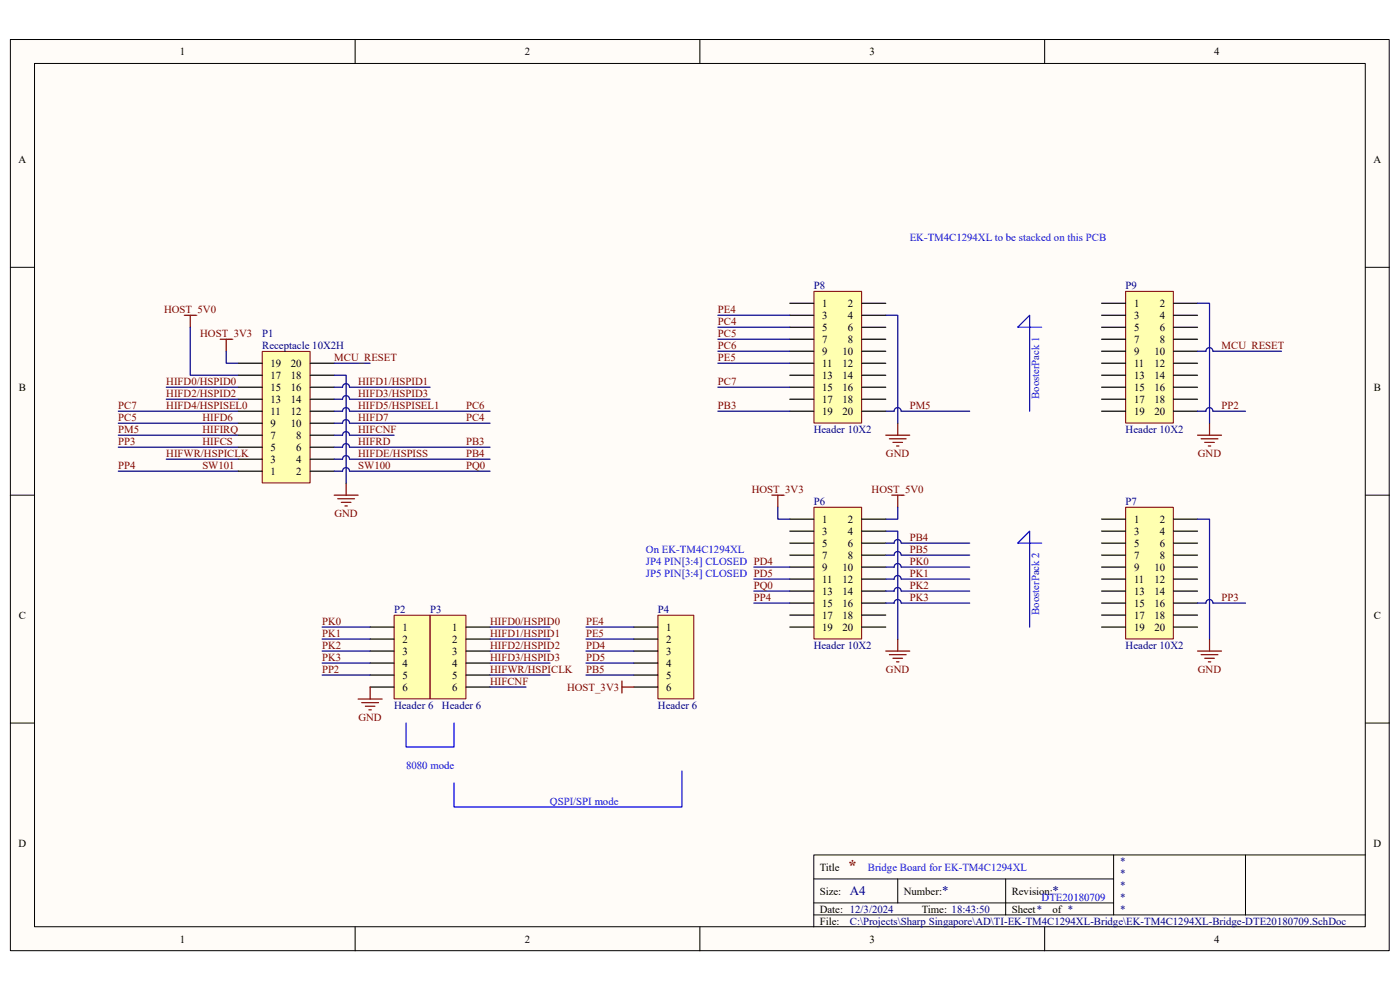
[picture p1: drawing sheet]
<svg xmlns="http://www.w3.org/2000/svg" width="297mm" height="210mm" viewBox="0 0 297 210" stroke-linecap="round" stroke-linejoin="round" font-family="sans-serif">
<path d="M2.2 8.4h292.5v193.3h-292.5z" fill="#fffcf8"/>
<path d="M2.2 8.4h292.5v193.3h-292.5z" fill="none" stroke="#000" stroke-width=".21"/>
<path d="M7.4 13.5h282.2v183.1h-282.2z" fill="#fffcf8"/>
<g fill="none" stroke="#000" stroke-width=".21">
<path d="M7.3 13.5h282.3v183.1h-282.3zM75.3 8.4v5.1M148.5 8.4v5.1M221.6 8.4v5.1M2.2 56.7h5.1M289.7 56.7h5.1M2.2 105h5.1M289.7 105h5.1M2.2 153.4h5.1M289.7 153.4h5.1M75.3 196.6v5.1M148.5 196.6v5.1"/>
<path d="M172.6 186.5h63.6M172.6 194.1h117.1M172.6 191.5h63.6M190.5 186.5v5M213.4 186.5v7.6M221.6 196.6v5.1M236.2 181.4v12.7M264.2 181.4h-91.6v15.2M289.7 181.4h-25.5v12.7"/>
</g>
<path d="M172.7 61.8h10.1v27.9h-10.1z" fill="#ffffb0"/>
<path d="M172.7 61.8h10.1v27.9h-10.1z" fill="none" stroke="#800000" stroke-width=".21"/>
<g fill="none" stroke="#000" stroke-width=".25">
<path d="M167.6 64.3h5M167.6 66.9h5M167.6 69.4h5M167.6 72h5M167.6 74.5h5M167.6 77.1h5M167.6 79.6h5M182.8 64.3h5.1M182.8 66.9h5.1M182.8 69.4h5.1M182.8 72h5.1M182.8 74.5h5.1"/>
<path d="M182.8 77.1h5.1M182.8 79.6h5.1M167.6 82.1h5M167.6 84.7h5M167.6 87.2h5M182.8 82.1h5.1M182.8 84.7h5.1M182.8 87.2h5.1"/>
</g>
<path d="M238.8 61.8h10.1v27.9h-10.1z" fill="#ffffb0"/>
<path d="M238.8 61.8h10.1v27.9h-10.1z" fill="none" stroke="#800000" stroke-width=".21"/>
<g fill="none" stroke="#000" stroke-width=".25">
<path d="M233.7 64.3h5.1M233.7 66.9h5.1M233.7 69.4h5.1M233.7 72h5.1M233.7 74.5h5.1M233.7 77.1h5.1M233.7 79.6h5.1M249 64.3h5.1M249 66.9h5.1M249 69.4h5.1M249 72h5.1M249 74.5h5.1"/>
<path d="M249 77.1h5.1M249 79.6h5.1M233.7 82.1h5.1M233.7 84.7h5.1M233.7 87.2h5.1M249 82.1h5.1M249 84.7h5.1M249 87.2h5.1"/>
</g>
<path d="M172.7 107.7h10.1v27.9h-10.1z" fill="#ffffb0"/>
<path d="M172.7 107.6h10.1v28h-10.1z" fill="none" stroke="#800000" stroke-width=".21"/>
<g fill="none" stroke="#000" stroke-width=".25">
<path d="M167.6 110.1h5M167.6 112.7h5M167.6 115.2h5M167.6 117.8h5M182.8 110.1h5.1M182.8 112.7h5.1M182.8 115.2h5.1M182.8 117.8h5.1M167.6 120.3h5M167.6 122.9h5M167.6 125.4h5M167.6 127.9h5"/>
<path d="M167.6 130.5h5M167.6 133h5M182.8 120.3h5.1M182.8 122.9h5.1M182.8 125.4h5.1M182.8 127.9h5.1M182.8 130.5h5.1M182.8 133h5.1"/>
</g>
<path d="M238.8 107.7h10.1v27.9h-10.1z" fill="#ffffb0"/>
<path d="M238.8 107.6h10.1v28h-10.1z" fill="none" stroke="#800000" stroke-width=".21"/>
<g fill="none" stroke="#000" stroke-width=".25">
<path d="M233.7 110.1h5.1M233.7 112.7h5.1M233.7 115.2h5.1M233.7 117.8h5.1M249 110.1h5.1M249 112.7h5.1M249 115.2h5.1M249 117.8h5.1M233.7 120.3h5.1M233.7 122.9h5.1M233.7 125.4h5.1M233.7 127.9h5.1"/>
<path d="M233.7 130.5h5.1M233.7 133h5.1M249 120.3h5.1M249 122.9h5.1M249 125.4h5.1M249 127.9h5.1M249 130.5h5.1M249 133h5.1"/>
</g>
<path d="M221 69.4h-5.1l2.5-2.5v20.3M221 115.2h-5.1l2.5-2.5v20.3" fill="none" stroke="#00f" stroke-width=".25"/>
<g fill="none" stroke="#000080" stroke-width=".25">
<path d="M152.3 66.9h15.3M152.3 69.4h15.3M152.3 72h15.3M152.3 74.5h15.3M152.3 77.1h15.3M187.9 66.9h2.6v22.9M254.1 64.3h2.5v25.5M152.3 82.1h15.3M152.3 87.2h15.3M187.9 87.2h1.8a.74 .74 0 0 1 .7-.7 .74 .74 0 0 1 .8 .7M191.2 87.2h14.5M254.1 87.2h1.7a.74 .74 0 0 1 .8-.7 .74 .74 0 0 1 .7 .7h6.9"/>
<path d="M165 107.6v2.5h2.6M187.9 112.7h2.6v22.9M187.9 115.2h1.8a.74 .74 0 0 1 .7-.7 .74 .74 0 0 1 .8 .7M190.5 107.6v2.5h-2.6M191.2 117.8a.74 .74 0 0 0-.8-.8 .74 .74 0 0 0-.7 .8h-1.8M191.2 115.2h14.5M191.2 117.8h14.5M254.1 110.1h2.5v25.5M159.9 120.3h7.7M159.9 122.9h7.7M187.9 120.3h1.8a.74 .74 0 0 1 .7-.8 .74 .74 0 0 1 .8 .8M187.9 125.4h1.8a.74 .74 0 0 1 .7-.8 .74 .74 0 0 1 .8 .8"/>
<path d="M191.2 122.8a.74 .74 0 0 0-.8-.7 .74 .74 0 0 0-.7 .8h-1.8M191.2 127.9a.74 .74 0 0 0-.8-.7 .74 .74 0 0 0-.7 .7h-1.8M191.2 127.9h14.5M191.2 120.3h14.5M191.2 122.9h14.5M191.2 125.4h14.5M254.1 127.9h1.7a.74 .74 0 0 1 .8-.7 .74 .74 0 0 1 .7 .7h6.9"/>
</g>
<g fill="none" stroke="#800000" stroke-width=".25">
<path d="M187.9 92.3h5.1M188.7 93.1h3.5M189.4 93.8h2.1M190.2 94.6h.5M190.5 89.8v2.5M254.1 92.3h5M254.8 93.1h3.6M255.6 93.8h2M256.3 94.6h.6M256.6 89.8v2.5M163.7 105h2.6M165 105v2.6"/>
<path d="M189.2 105h2.5M190.5 105v2.6M187.9 138.1h5.1M188.7 138.9h3.5M189.4 139.6h2.1M190.5 135.6v2.5M254.1 138.1h5M254.8 138.9h3.6M255.6 139.6h2M256.6 135.6v2.5M190.2 140.4h.5M256.3 140.4h.6"/>
</g>
<path d="M55.7 74.6h10.1v27.8h-10.1z" fill="#ffffb0"/>
<path d="M55.6 74.5h10.2v27.9h-10.2z" fill="none" stroke="#800000" stroke-width=".21"/>
<g fill="none" stroke="#000" stroke-width=".25">
<path d="M50.5 79.6h5.1M50.5 77.1h5.1M65.8 79.6h5.1M65.8 77.1h5.1M50.5 100h5.1M50.5 97.4h5.1M50.5 94.9h5.1M50.5 92.3h5.1M50.5 89.8h5.1M50.5 87.2h5.1M50.5 84.7h5.1M50.5 82.1h5.1"/>
<path d="M65.8 100h5.1M65.8 97.4h5.1M65.8 94.9h5.1M65.8 92.3h5.1M65.8 89.8h5.1M65.8 87.2h5.1M65.8 84.7h5.1M65.8 82.1h5.1"/>
</g>
<g fill="none" stroke="#000080" stroke-width=".25">
<path d="M40.4 69.4v10.2h10.1M48 74.5v2.6h2.5M70.9 79.6h2.5v22.9M70.9 77.1h7.6M254.1 74.5h1.7a.74 .74 0 0 1 .8-.8 .74 .74 0 0 1 .7 .8h14.6M35.3 82.1h15.2M35.3 84.7h15.2M35.3 97.4h15.2M70.9 82.1h1.8a.74 .74 0 0 1 .7-.7 .74 .74 0 0 1 .7 .7M70.9 92.3h1.8a.74 .74 0 0 1 .7-.7 .74 .74 0 0 1 .7 .7M74.1 84.7a.74 .74 0 0 0-.7-.8 .74 .74 0 0 0-.7 .8h-1.8M74.2 82.1h17"/>
<path d="M74.2 84.7h17M74.2 92.3h9.4"/>
</g>
<path d="M39.1 66.9h2.5M40.4 66.9v2.5M46.7 72h2.6M48 72v2.5M70.9 105h5.1M71.7 105.8h3.5M72.4 106.6h2.1M73.2 107.3h.5M73.4 102.5v2.5" fill="none" stroke="#800000" stroke-width=".25"/>
<path d="M83.7 130.6h7.5v17.7h-7.5z" fill="#ffffb0"/>
<path d="M83.6 130.5h7.6v17.8h-7.6z" fill="none" stroke="#800000" stroke-width=".21"/>
<path d="M78.5 133h5.1M78.5 135.6h5.1M78.5 138.1h5.1M78.5 140.7h5.1M78.5 143.2h5.1M78.5 145.7h5.1" fill="none" stroke="#000" stroke-width=".25"/>
<path d="M91.3 130.6h7.5v17.7h-7.5z" fill="#ffffb0"/>
<path d="M91.3 130.5h7.5v17.8h-7.5z" fill="none" stroke="#800000" stroke-width=".21"/>
<path d="M98.9 133h5.1M98.9 135.6h5.1M98.9 138.1h5.1M98.9 140.7h5.1M98.9 143.2h5.1M98.9 145.7h5.1" fill="none" stroke="#000" stroke-width=".25"/>
<path d="M139.6 130.6h7.6v17.7h-7.6z" fill="#ffffb0"/>
<path d="M139.6 130.5h7.6v17.8h-7.6z" fill="none" stroke="#800000" stroke-width=".21"/>
<path d="M134.5 133h5.1M134.5 135.6h5.1M134.5 138.1h5.1M134.5 140.7h5.1M134.5 143.2h5.1M134.5 145.7h5.1" fill="none" stroke="#000" stroke-width=".25"/>
<g fill="none" stroke="#000080" stroke-width=".25">
<path d="M25.1 87.2h25.4M25.1 89.8h25.4M25.1 92.3h25.4M25.1 94.9h25.4M25.1 100h25.4M70.9 87.2h1.8a.74 .74 0 0 1 .7-.7 .74 .74 0 0 1 .7 .7M74.1 89.8a.74 .74 0 0 0-.7-.8 .74 .74 0 0 0-.7 .8h-1.8M74.1 94.9a.74 .74 0 0 0-.7-.8 .74 .74 0 0 0-.7 .8h-1.8M74.1 97.4a.74 .74 0 0 0-.7-.8 .74 .74 0 0 0-.7 .8h-1.8M74.1 100a.74 .74 0 0 0-.7-.8 .74 .74 0 0 0-.7 .8h-1.8M74.2 87.2h29.8M74.2 89.8h29.8"/>
<path d="M74.2 94.9h29.8M74.2 97.4h29.8M74.2 100h29.8M68.3 133h10.2M68.3 135.6h10.2M68.3 138.1h10.2M104 133h12.7M104 135.6h12.7M104 138.1h12.7M124.3 133h10.2M124.3 135.6h10.2M124.3 138.1h10.2"/>
<path d="M159.9 125.4h7.7M159.9 127.9h7.7M68.3 140.7h10.2M68.3 143.2h10.2M104 140.7h12.7M104 145.7h7.6M104 143.2h12.7M124.3 140.7h10.2M124.3 143.2h10.2"/>
</g>
<path d="M76 148.3h5.1M76.7 149.1h3.6M77.5 149.8h2M78.3 150.6h.5M78.5 145.7v2.6M131.9 144.5v2.5M131.9 145.7h2.6" fill="none" stroke="#800000" stroke-width=".25"/>
<path d="M86.2 153.4v5.1h10.1v-5.1M144.7 163.6v7.6h-48.4v-5.1" fill="none" stroke="#00f" stroke-width=".25"/>
<text font-size="3.4" fill="#800000" x="179.8" y="184.7">*</text>
<g font-size="2.8" fill="#000080">
<text x="180.3" y="189.9">A4</text>
<text x="199.9" y="189.9">*</text>
<text x="223.3" y="189.9">*</text>
</g>
<g font-size="2.3">
<text x="38.2" y="11.7">1</text>
<text x="111.3" y="11.7">2</text>
<text x="184.5" y="11.7">3</text>
<text x="257.6" y="11.7">4</text>
<text x="3.9" y="34.6">A</text>
<text x="291.4" y="34.6">A</text>
<text x="174.4" y="65.1">1</text>
<text x="179.9" y="65.1">2</text>
<text x="240.6" y="65.1">1</text>
<text x="246" y="65.1">2</text>
<text x="174.4" y="67.6">3</text>
<text x="174.4" y="70.2">5</text>
<text x="179.9" y="67.6">4</text>
<text x="179.9" y="70.2">6</text>
<text x="240.6" y="67.6">3</text>
<text x="240.6" y="70.2">5</text>
<text x="246" y="67.6">4</text>
<text x="246" y="70.2">6</text>
<text x="57.4" y="77.9">19</text>
<text x="61.7" y="77.9">20</text>
<text x="174.4" y="72.7">7</text>
<text x="174.4" y="75.3">9</text>
<text x="174.4" y="77.9">11</text>
<text x="178.7" y="75.3">10</text>
<text x="178.7" y="77.9">12</text>
<text x="179.9" y="72.7">8</text>
<text x="240.6" y="72.7">7</text>
<text x="240.6" y="75.3">9</text>
<text x="240.6" y="77.9">11</text>
<text x="244.9" y="75.3">10</text>
<text x="244.9" y="77.9">12</text>
<text x="246" y="72.7">8</text>
<text x="4" y="82.9">B</text>
<text x="57.4" y="82.9">15</text>
<text x="57.4" y="80.4">17</text>
<text x="61.7" y="82.9">16</text>
<text x="61.7" y="80.4">18</text>
<text x="174.4" y="80.4">13</text>
<text x="174.4" y="82.9">15</text>
<text x="178.7" y="80.4">14</text>
<text x="178.7" y="82.9">16</text>
<text x="240.6" y="80.4">13</text>
<text x="240.6" y="82.9">15</text>
<text x="244.9" y="80.4">14</text>
<text x="244.9" y="82.9">16</text>
<text x="291.5" y="82.9">B</text>
<text x="57.4" y="88">11</text>
<text x="57.4" y="85.5">13</text>
<text x="61.7" y="88">12</text>
<text x="61.7" y="85.5">14</text>
<text x="174.4" y="85.5">17</text>
<text x="174.4" y="88">19</text>
<text x="178.7" y="85.5">18</text>
<text x="178.7" y="88">20</text>
<text x="240.6" y="85.5">17</text>
<text x="240.6" y="88">19</text>
<text x="244.9" y="85.5">18</text>
<text x="244.9" y="88">20</text>
<text x="57.4" y="95.6">5</text>
<text x="57.4" y="93.1">7</text>
<text x="57.4" y="90.6">9</text>
<text x="61.7" y="90.6">10</text>
<text x="62.9" y="95.6">6</text>
<text x="62.9" y="93.1">8</text>
<text x="57.4" y="100.7">1</text>
<text x="57.4" y="98.2">3</text>
<text x="62.9" y="100.7">2</text>
<text x="62.9" y="98.2">4</text>
<text x="174.4" y="110.9">1</text>
<text x="174.4" y="113.5">3</text>
<text x="179.9" y="110.9">2</text>
<text x="179.9" y="113.5">4</text>
<text x="240.6" y="110.9">1</text>
<text x="240.6" y="113.5">3</text>
<text x="246" y="110.9">2</text>
<text x="246" y="113.5">4</text>
<text x="174.4" y="116">5</text>
<text x="174.4" y="118.5">7</text>
<text x="179.9" y="116">6</text>
<text x="179.9" y="118.5">8</text>
<text x="240.6" y="116">5</text>
<text x="240.6" y="118.5">7</text>
<text x="246" y="116">6</text>
<text x="246" y="118.5">8</text>
<text x="174.4" y="121.1">9</text>
<text x="174.4" y="123.6">11</text>
<text x="178.7" y="121.1">10</text>
<text x="178.7" y="123.6">12</text>
<text x="240.6" y="121.1">9</text>
<text x="240.6" y="123.6">11</text>
<text x="244.9" y="121.1">10</text>
<text x="244.9" y="123.6">12</text>
<text x="4" y="131.3">C</text>
<text x="174.4" y="126.2">13</text>
<text x="174.4" y="128.7">15</text>
<text x="174.4" y="131.3">17</text>
<text x="178.7" y="126.2">14</text>
<text x="178.7" y="128.7">16</text>
<text x="178.7" y="131.3">18</text>
<text x="240.6" y="126.2">13</text>
<text x="240.6" y="128.7">15</text>
<text x="240.6" y="131.3">17</text>
<text x="244.9" y="126.2">14</text>
<text x="244.9" y="128.7">16</text>
<text x="244.9" y="131.3">18</text>
<text x="291.5" y="131.3">C</text>
<text x="85.4" y="133.8">1</text>
<text x="85.4" y="136.4">2</text>
<text x="95.9" y="133.8">1</text>
<text x="95.9" y="136.4">2</text>
<text x="141.4" y="133.8">1</text>
<text x="141.4" y="136.4">2</text>
<text x="174.4" y="133.8">19</text>
<text x="178.7" y="133.8">20</text>
<text x="240.6" y="133.8">19</text>
<text x="244.9" y="133.8">20</text>
<text x="85.4" y="138.9">3</text>
<text x="85.4" y="141.4">4</text>
<text x="85.4" y="144">5</text>
<text x="95.9" y="138.9">3</text>
<text x="95.9" y="141.4">4</text>
<text x="95.9" y="144">5</text>
<text x="141.4" y="138.9">3</text>
<text x="141.4" y="141.4">4</text>
<text x="141.4" y="144">5</text>
<text x="85.4" y="146.5">6</text>
<text x="95.9" y="146.5">6</text>
<text x="141.4" y="146.5">6</text>
<text x="3.9" y="179.6">D</text>
<text x="291.4" y="179.6">D</text>
<text x="173.9" y="184.7">Title</text>
<text x="173.9" y="189.8">Size:</text>
<text x="191.7" y="189.8">Number:</text>
<text x="214.6" y="189.8">Revision:</text>
<text x="173.9" y="193.6">Date: 12/3/2024</text>
<text x="173.9" y="196.1">File:</text>
<text x="195.5" y="193.6">Time: 18:43:50</text>
<text x="214.6" y="193.6">Sheet*</text>
<text x="223.3" y="193.6">of *</text>
<text x="38.2" y="199.9">1</text>
<text x="111.3" y="199.9">2</text>
<text x="184.5" y="199.9">3</text>
<text x="257.6" y="199.9">4</text>
</g>
<g font-size="2.3" fill="#00f">
<text x="193" y="51.1">EK-TM4C1294XL to be stacked on this PCB</text>
<text x="220.5" y="84.7" transform="rotate(-90 220.5 84.7)">BoosterPack 1</text>
<text x="137" y="119.8">JP4 PIN[3:4] CLOSED PD4</text>
<text x="137" y="117.3">On EK-TM4C1294XL</text>
<text x="137" y="122.3">JP5 PIN[3:4] CLOSED PD5</text>
<text x="220.5" y="130.5" transform="rotate(-90 220.5 130.5)">BoosterPack 2</text>
<text x="86.1" y="163.1">8080 mode</text>
<text x="116.7" y="170.7">QSPI/SPI mode</text>
<text x="184.1" y="184.7">Bridge Board for EK-TM4C1294XL</text>
<text x="221" y="191.1">DTE20180709</text>
</g>
<g font-size="2.3" fill="#000080">
<text x="172.6" y="61.3">P8</text>
<text x="238.8" y="61.3">P9</text>
<text x="55.6" y="71.5">P1</text>
<text x="55.6" y="74">Receptacle 10X2H</text>
<text x="172.6" y="91.8">Header 10X2</text>
<text x="238.8" y="91.8">Header 10X2</text>
<text x="172.6" y="107.1">P6</text>
<text x="238.8" y="107.1">P7</text>
<text x="83.6" y="130">P2</text>
<text x="91.2" y="130">P3</text>
<text x="139.6" y="130">P4</text>
<text x="172.6" y="137.6">Header 10X2</text>
<text x="238.8" y="137.6">Header 10X2</text>
<text x="83.6" y="150.3">Header 6</text>
<text x="93.8" y="150.3">Header 6</text>
<text x="139.6" y="150.3">Header 6</text>
<text x="237.5" y="183.4">*</text>
<text x="237.5" y="186">*</text>
<text x="237.5" y="188.5">*</text>
<text x="237.5" y="191.1">*</text>
<text x="180.3" y="196.1">C:\Projects\Sharp Singapore\AD\TI-EK-TM4C1294XL-Bridge\EK-TM4C1294XL-Bridge-DTE20180709.SchDoc</text>
<text x="237.5" y="193.6">*</text>
</g>
<g font-size="2.3" fill="#800000">
<text x="34.8" y="66.4">HOST_5V0</text>
<text x="42.5" y="71.5">HOST_3V3</text>
<text x="152.3" y="66.4">PE4</text>
<text x="152.3" y="68.9">PC4</text>
<text x="152.3" y="71.5">PC5</text>
<text x="70.9" y="76.6">MCU_RESET</text>
<text x="152.3" y="74">PC6</text>
<text x="152.3" y="76.6">PE5</text>
<text x="259.2" y="74">MCU_RESET</text>
<text x="35.3" y="81.7">HIFD0/HSPID0</text>
<text x="76" y="81.7">HIFD1/HSPID1</text>
<text x="152.3" y="81.7">PC7</text>
<text x="25.1" y="86.7">PC7</text>
<text x="25.1" y="89.3">PC5</text>
<text x="35.3" y="84.2">HIFD2/HSPID2</text>
<text x="35.3" y="86.7">HIFD4/HSPISEL0</text>
<text x="42.9" y="89.3">HIFD6</text>
<text x="76" y="84.2">HIFD3/HSPID3</text>
<text x="76" y="86.7">HIFD5/HSPISEL1</text>
<text x="76" y="89.3">HIFD7</text>
<text x="98.9" y="89.3">PC4</text>
<text x="98.9" y="86.7">PC6</text>
<text x="152.3" y="86.7">PB3</text>
<text x="193" y="86.7">PM5</text>
<text x="259.2" y="86.7">PP2</text>
<text x="25.1" y="91.8">PM5</text>
<text x="25.1" y="94.4">PP3</text>
<text x="42.9" y="91.8">HIFIRQ</text>
<text x="42.9" y="94.4">HIFCS</text>
<text x="76" y="91.8">HIFCNF</text>
<text x="76" y="94.4">HIFRD</text>
<text x="98.9" y="94.4">PB3</text>
<text x="25.1" y="99.4">PP4</text>
<text x="35.3" y="96.9">HIFWR/HSPICLK</text>
<text x="42.9" y="99.4">SW101</text>
<text x="76" y="96.9">HIFDE/HSPISS</text>
<text x="76" y="99.4">SW100</text>
<text x="98.9" y="99.4">PQ0</text>
<text x="98.9" y="96.9">PB4</text>
<text x="188" y="96.9">GND</text>
<text x="254.1" y="96.9">GND</text>
<text x="159.5" y="104.6">HOST_3V3</text>
<text x="184.9" y="104.6">HOST_5V0</text>
<text x="71" y="109.6">GND</text>
<text x="193" y="114.7">PB4</text>
<text x="193" y="117.3">PB5</text>
<text x="193" y="119.8">PK0</text>
<text x="159.9" y="124.9">PQ0</text>
<text x="193" y="122.3">PK1</text>
<text x="193" y="124.9">PK2</text>
<text x="159.9" y="127.4">PP4</text>
<text x="193" y="127.4">PK3</text>
<text x="259.2" y="127.4">PP3</text>
<text x="68.3" y="132.5">PK0</text>
<text x="68.3" y="135.1">PK1</text>
<text x="68.3" y="137.6">PK2</text>
<text x="104" y="132.5">HIFD0/HSPID0</text>
<text x="104" y="135.1">HIFD1/HSPID1</text>
<text x="104" y="137.6">HIFD2/HSPID2</text>
<text x="124.3" y="132.5">PE4</text>
<text x="124.3" y="135.1">PE5</text>
<text x="124.3" y="137.6">PD4</text>
<text x="68.3" y="140.2">PK3</text>
<text x="68.3" y="142.7">PP2</text>
<text x="104" y="140.2">HIFD3/HSPID3</text>
<text x="104" y="142.7">HIFWR/HSPICLK</text>
<text x="124.3" y="140.2">PD5</text>
<text x="124.3" y="142.7">PB5</text>
<text x="188" y="142.7">GND</text>
<text x="254.1" y="142.7">GND</text>
<text x="104" y="145.2">HIFCNF</text>
<text x="120.3" y="146.5">HOST_3V3</text>
<text x="76" y="152.9">GND</text>
</g>
</svg>
